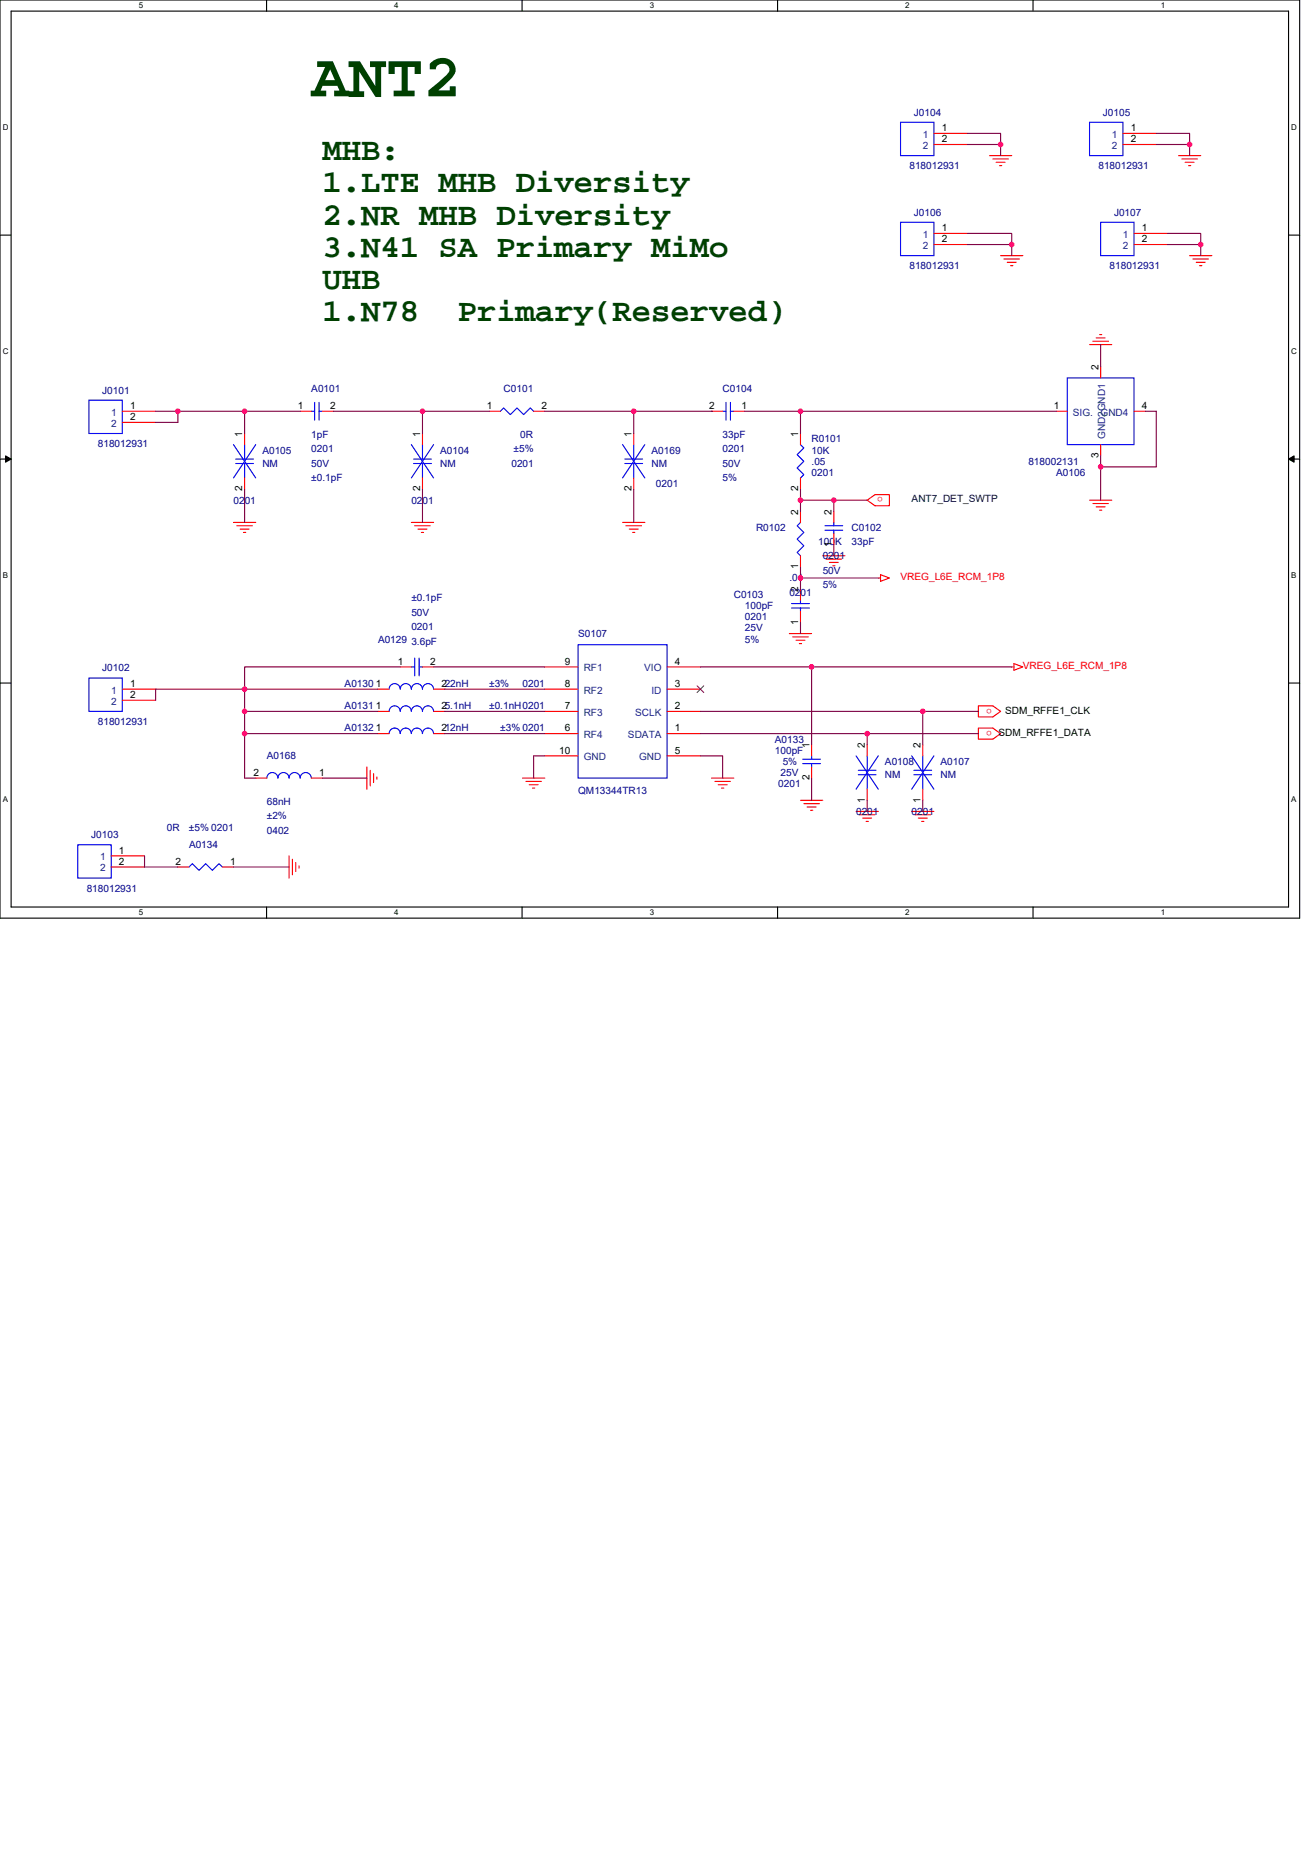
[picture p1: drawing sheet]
<svg xmlns="http://www.w3.org/2000/svg" width="210mm" height="297mm" viewBox="0 0 210 297" stroke-linecap="round" stroke-linejoin="round" font-family="sans-serif">
<path d="M0 0h207.8v146.9h-207.8zM1.8 1.8h204.3v143.3h-204.3z" fill="none" stroke="#000" stroke-width=".18"/>
<g fill="#fff">
<path d="M22.2 .2h.7v1.4h-.7z"/>
<path d="M22.2 145.3h.7v1.4h-.7z"/>
</g>
<path d="M42.6 0v1.8M42.6 145.1v1.8" fill="none" stroke="#000" stroke-width=".18"/>
<g fill="#fff">
<path d="M63.1 .2h.7v1.4h-.7z"/>
<path d="M63.1 145.3h.7v1.4h-.7z"/>
</g>
<path d="M83.5 0v1.8M83.5 145.1v1.8" fill="none" stroke="#000" stroke-width=".18"/>
<g fill="#fff">
<path d="M103.9 .2h.7v1.4h-.7z"/>
<path d="M103.9 145.3h.7v1.4h-.7z"/>
</g>
<path d="M124.4 0v1.8M124.4 145.1v1.8" fill="none" stroke="#000" stroke-width=".18"/>
<g fill="#fff">
<path d="M144.8 .2h.7v1.4h-.7z"/>
<path d="M144.8 145.3h.7v1.4h-.7z"/>
</g>
<path d="M165.2 0v1.8M165.2 145.1v1.8" fill="none" stroke="#000" stroke-width=".18"/>
<g fill="#fff">
<path d="M185.6 .2h.7v1.4h-.7z"/>
<path d="M185.6 145.3h.7v1.4h-.7z"/>
<path d="M.4 19.7h1v1.4h-1z"/>
<path d="M206.5 19.7h.9v1.4h-.9z"/>
<path d="M.4 55.5h1v1.4h-1z"/>
<path d="M206.5 55.5h.9v1.4h-.9z"/>
</g>
<path d="M0 37.6h1.8M206.1 37.6h1.7" fill="none" stroke="#000" stroke-width=".18"/>
<g fill="#fff">
<path d="M.4 91.3h.9v1.5h-.9z"/>
<path d="M206.5 91.3h.9v1.5h-.9z"/>
</g>
<path d="M0 73.4h1.8M206.1 73.4h1.7" fill="none" stroke="#000" stroke-width=".18"/>
<path d="M.9 72.9l.9 .5-.9 .5zM206.1 73.4l.9-.5v1z" fill="#000" stroke="#000" stroke-width=".16"/>
<g fill="#fff">
<path d="M.4 127.2h.9v1.4h-.9z"/>
<path d="M206.5 127.2h.9v1.4h-.9z"/>
</g>
<path d="M0 109.3h1.8M206.1 109.3h1.7" fill="none" stroke="#000" stroke-width=".18"/>
<g fill="none" stroke="#f00" stroke-width=".18">
<path d="M149.4 37.3h5.3M149.4 39.1h5.3M149.4 21.3h5.3M149.4 23.1h5.3M158.2 24.9h3.6M158.8 25.4h2.5M159.3 26h1.4M159.8 26.5h.4M179.6 21.3h5.3M179.6 23.1h5.3M181.4 37.3h5.3M181.4 39.1h5.3"/>
<path d="M188.5 24.9h3.5M189 25.4h2.5M189.5 26h1.5M190.1 26.5h.3M160 40.9h3.6M160.6 41.4h2.4M161.1 42h1.4M161.6 42.5h.4M174.2 55.1h3.6M174.8 54.6h2.5M175.3 54.1h1.4M175.8 53.5h.4"/>
<path d="M176 58.7v1.8M190.2 40.9h3.6M190.8 41.4h2.5M191.3 42h1.4M191.8 42.5h.4M19.6 65.8h5.3M19.6 67.6h5.3M39.1 69.3v1.8M39.1 76.5v1.7M48 65.8h1.8M51.6 65.8h1.7M67.6 69.3v1.8"/>
<path d="M67.6 76.5v1.7M78.2 65.8h1.8M85.3 65.8h1.8M101.3 69.3v1.8M101.3 76.5v1.7M113.8 65.8h1.8M117.3 65.8h1.8M128 69.3v1.8M128 76.5v1.7M168.9 65.8h1.8M176 71.1v1.8M181.4 65.8h1.7"/>
<path d="M37.3 83.6h3.6M37.9 84.1h2.5M38.4 84.6h1.4M38.9 85.2h.4M65.8 83.6h3.5M66.3 84.1h2.5M66.9 84.6h1.4M67.4 85.2h.3M99.6 83.6h3.5M100.1 84.1h2.5M100.6 84.6h1.5M101.2 85.2h.3"/>
<path d="M128 97.8v1.8M128 94.2v1.8M128 88.9v1.8M128 81.8v1.8M131.6 88.9h3.5M132.1 89.4h2.5M132.6 90h1.5M133.2 90.5h.3M133.3 85.3v1.8M133.3 81.8v1.8M138.7 80l1.2-.9h2.3v1.8h-2.3zM140.5 92.5h.3"/>
<path d="M140.8 91.9l1.4 .6-1.4 .5zM174.2 80h3.6M174.8 80.5h2.5M175.3 81.1h1.4M175.8 81.6h.4M19.6 110.2h5.3M19.6 112h5.3M60.5 113.8h1.7M60.5 117.3h1.7M60.5 110.2h1.7M64 106.7h1.8M67.6 106.7h1.7"/>
<path d="M69.3 113.8h1.8M69.3 117.3h1.8M69.3 110.2h1.8M87.1 117.3h5.4M87.1 113.8h5.4M87.1 110.2h5.4M87.1 106.7h5.4M106.7 117.3h5.3M106.7 113.8h5.3M106.7 106.7h5.3M106.7 110.2h5.3M126.2 101.3h3.6"/>
<path d="M126.8 101.9h2.5M127.3 102.4h1.4M127.8 102.9h.4M129.8 119.1v1.8M138.7 119.1v1.8M147.6 119.1v1.8M156.5 112.9h2.3l1.2 .9-1.2 .9h-2.3zM156.5 116.5h2.3l1.2 .8-1.2 .9h-2.3zM161.8 106.7h.4M162.2 106.1l1.4 .6-1.4 .5zM17.8 136.9h5.3M17.8 138.7h5.3"/>
<path d="M28.4 138.7h1.8M35.6 138.7h1.7M40.9 124.5h1.8M46.2 136.9v3.6M46.8 137.4v2.5M47.3 138v1.4M47.8 138.5v.4M49.8 124.5h1.8M58.7 122.7v3.5M59.2 123.2v2.5M59.7 123.7v1.5M60.3 124.3v.3"/>
<path d="M83.6 124.5h3.5M84.1 125h2.5M84.6 125.5h1.5M85.2 126.1h.3M87.1 120.9h5.4M106.7 120.9h5.3M113.8 124.5h3.5M114.3 125h2.5M114.9 125.5h1.4M115.4 126.1h.3M128 128h3.6M128.5 128.5h2.5"/>
<path d="M129.1 129.1h1.4M129.6 129.6h.4M129.8 122.7v1.8M136.9 129.8h3.6M137.4 130.3h2.5M138 130.9h1.4M138.5 131.4h.4M138.7 126.2v1.8M145.8 129.8h3.6M146.3 130.3h2.5M146.9 130.9h1.4M147.4 131.4h.4"/>
<path d="M147.6 126.2v1.8"/>
</g>
<g fill="none" stroke="#00f" stroke-width=".18">
<path d="M144 19.6h5.4v5.3h-5.4zM174.2 19.6h5.4v5.3h-5.4zM144 35.6h5.4v5.3h-5.4zM176 35.6h5.4v5.3h-5.4zM14.2 64h5.4v5.3h-5.4zM37.3 71.1l3.6 5.4M37.7 73.4h2.8M37.7 74.1h2.8M39.1 71.1v2.3M39.1 74.1v2.4M40.9 71.1l-3.6 5.4M49.8 65.8h.5"/>
<path d="M50.3 64.4v2.8M51 64.4v2.8M51 65.8h.6M65.8 71.1l3.5 5.4M66.1 73.4h2.9M66.1 74.1h2.9M67.6 71.1v2.3M67.6 74.1v2.4M69.3 71.1l-3.5 5.4M80 65.8l.5-.5 1.1 1 1.1-1 1 1 1.1-1 .5 .5M99.6 71.1l3.5 5.4M99.9 73.4h2.9"/>
<path d="M99.9 74.1h2.9M101.3 71.1v2.3M101.3 74.1v2.4M103.1 71.1l-3.5 5.4M115.6 65.8h.5M116.1 64.4v2.8M116.8 64.4v2.8M116.8 65.8h.5M128 71.1l.5 .6-1 1 1 1.1-1 1.1 1 1-.5 .6M170.7 60.5h10.7v10.6h-10.7zM126.6 97.3h2.8M126.6 96.5h2.8"/>
<path d="M128 97.3v.5M128 96v.5M128 83.6l-.5 .5 1 1.1-1 1 1 1.1-1 1.1 .5 .5M131.9 84.8h2.9M131.9 84.1h2.9M133.3 84.8v.5M133.3 83.6v.5M14.2 108.5h5.4v5.3h-5.4zM62.2 113.8a.89 .89 0 0 1 .9-.9 .89 .89 0 0 1 .9 .9 .89 .89 0 0 1 .9-.9 .89 .89 0 0 1 .9 .9 .89 .89 0 0 1 .9-.9 .89 .89 0 0 1 .9 .9 .89 .89 0 0 1 .8-.9 .89 .89 0 0 1 .9 .9M62.2 117.3a.89 .89 0 0 1 .9-.8 .89 .89 0 0 1 .9 .8 .89 .89 0 0 1 .9-.8 .89 .89 0 0 1 .9 .8 .89 .89 0 0 1 .9-.8 .89 .89 0 0 1 .9 .8 .89 .89 0 0 1 .8-.8 .89 .89 0 0 1 .9 .8M65.8 106.7h.5M66.3 105.3v2.8"/>
<path d="M67 105.3v2.8M67 106.7h.6M69.3 110.2a.89 .89 0 0 0-.9-.9 .89 .89 0 0 0-.8 .9 .89 .89 0 0 0-.9-.9 .89 .89 0 0 0-.9 .9 .89 .89 0 0 0-.9-.9 .89 .89 0 0 0-.9 .9 .89 .89 0 0 0-.9-.9 .89 .89 0 0 0-.9 .9M92.5 103.1h14.2v21.4h-14.2zM12.4 135.1h5.4v5.4h-5.4zM30.2 138.7l.6-.5 1 1 1.1-1 1.1 1 1-1 .6 .5M42.7 124.5a.89 .89 0 0 1 .9-.9 .89 .89 0 0 1 .9 .9 .89 .89 0 0 1 .8-.9 .89 .89 0 0 1 .9 .9 .89 .89 0 0 1 .9-.9 .89 .89 0 0 1 .9 .9 .89 .89 0 0 1 .9-.9 .89 .89 0 0 1 .9 .9M128.4 121.4h2.8M128.4 122.1h2.8M129.8 120.9v.5M129.8 122.1v.6M136.9 120.9l3.6 5.3"/>
<path d="M137.3 123.9h2.8M137.3 123.2h2.8M138.7 123.9v2.3M138.7 120.9v2.3M140.5 120.9l-3.6 5.3M145.8 120.9l3.6 5.3M146.2 123.9h2.8M146.2 123.2h2.8M147.6 123.9v2.3M147.6 120.9v2.3M149.4 120.9l-3.6 5.3"/>
</g>
<path d="M111.5 109.7l1.1 1.1M112.5 109.7l-1 1.1" fill="none" stroke="#804000" stroke-width=".16"/>
<g fill="none" stroke="#800040" stroke-width=".18">
<path d="M154.7 21.3h5.3v1.8M154.7 23.1h5.3M154.7 37.3h7.1v1.8M154.7 39.1h7.1M160 23.1v1.8M161.8 39.1v1.8M184.9 21.3h5.3v1.8h-5.3M186.7 37.3h5.3v1.8M186.7 39.1h5.3v1.8M190.2 23.1v1.8M176 55.1v3.6M24.9 65.8h3.5"/>
<path d="M28.4 65.8v1.8h-3.5M28.4 65.8h10.7M39.1 65.8v3.5M39.1 78.2v5.4M39.1 65.8h8.9M53.3 65.8h14.3v3.5M67.6 78.2v5.4M67.6 65.8h10.6M87.1 65.8h14.2M101.3 65.8v3.5M101.3 78.2v5.4M101.3 65.8h12.5"/>
<path d="M113.8 65.8h.1M119.1 65.8h8.9M128 65.8h40.9M128 78.2v1.8M128 65.8v3.5M176 72.9v1.8M176 74.7v5.3M183.1 65.8h1.8v8.9h-8.9M128 80h5.3M128 92.5h12.5M128 80v1.8M128 90.7v1.8"/>
<path d="M128 92.5v1.7M128 99.6v1.7M133.3 80h5.4M133.3 80v1.8M133.3 87.1v1.8M39.1 110.2h-14.2v1.8M39.1 113.8v3.5M39.1 117.3v7.2h1.8M39.1 110.2h21.4M39.1 110.2v3.6h21.4M39.1 117.3h21.4M64 106.7h-24.9v3.5"/>
<path d="M69.3 106.7h17.8M71.1 117.3h16M71.1 113.8h16M71.1 110.2h16M112 106.7h17.8M112 117.3h26.7M112 113.8h35.6M129.8 106.7h32M129.8 106.7v12.4M138.7 117.3h17.8M138.7 117.3v1.8M147.6 113.8h8.9"/>
<path d="M147.6 113.8v5.3M23.1 136.9v1.8h5.3M37.3 138.7h8.9M51.6 124.5h7.1M87.1 120.9h-1.8v3.6M112 120.9h3.6v3.6M129.8 124.5v3.5M138.7 128v1.8M147.6 128v1.8"/>
</g>
<g fill="#f0f" stroke="#f0f" stroke-width=".18">
<circle cx="67.6" cy="65.8" r=".35"/>
<circle cx="39.1" cy="65.8" r=".35"/>
<circle cx="28.4" cy="65.8" r=".35"/>
<circle cx="129.8" cy="106.7" r=".35"/>
<circle cx="133.3" cy="80" r=".35"/>
<circle cx="128" cy="80" r=".35"/>
<circle cx="128" cy="92.5" r=".35"/>
<circle cx="128" cy="65.8" r=".35"/>
<circle cx="147.6" cy="113.8" r=".35"/>
<circle cx="138.7" cy="117.3" r=".35"/>
<circle cx="39.1" cy="113.8" r=".35"/>
<circle cx="39.1" cy="110.2" r=".35"/>
<circle cx="160" cy="23.1" r=".35"/>
<circle cx="190.2" cy="23.1" r=".35"/>
<circle cx="161.8" cy="39.1" r=".35"/>
<circle cx="192" cy="39.1" r=".35"/>
<circle cx="39.1" cy="117.3" r=".35"/>
<circle cx="101.3" cy="65.8" r=".35"/>
<circle cx="176" cy="74.7" r=".35"/>
</g>
<text font-size="10" fill="#004000" x="49.8" y="15.4">ANT2</text>
<g font-size="5.2" fill="#004000">
<text x="51.6" y="25.6">MHB:</text>
<text x="51.6" y="30.8">1.LTE MHB Diversity</text>
<text x="51.6" y="35.9">2.NR MHB Diversity</text>
<text x="51.6" y="41.1">3.N41 SA Primary MiMo</text>
<text x="51.6" y="46.3">UHB</text>
<text x="51.6" y="51.4">1.N78</text>
<text x="73.2" y="51.4">Primary(Reserved)</text>
</g>
<g font-size="1.6" fill="#000080">
<text x="146.2" y="18.5">J0104</text>
<text x="176.4" y="18.5">J0105</text>
<text x="145.4" y="27">818012931</text>
<text x="175.7" y="27">818012931</text>
<text x="146.2" y="34.5">J0106</text>
<text x="178.2" y="34.5">J0107</text>
<text x="145.4" y="43">818012931</text>
<text x="177.4" y="43">818012931</text>
<text x="16.4" y="62.9">J0101</text>
<text x="49.8" y="62.8">A0101</text>
<text x="80.5" y="62.8">C0101</text>
<text x="115.6" y="62.8">C0104</text>
<text x="15.6" y="71.5">818012931</text>
<text x="49.8" y="70.1">1pF</text>
<text x="83.2" y="70.1">0R</text>
<text x="115.6" y="70.1">33pF</text>
<text x="129.8" y="70.8">R0101</text>
<text x="42" y="72.5">A0105</text>
<text x="42" y="74.7">NM</text>
<text x="49.8" y="72.4">0201</text>
<text x="49.8" y="74.7">50V</text>
<text x="49.8" y="77">±0.1pF</text>
<text x="70.4" y="72.5">A0104</text>
<text x="70.4" y="74.7">NM</text>
<text x="81.8" y="74.7">0201</text>
<text x="82.1" y="72.4">±5%</text>
<text x="104.2" y="72.5">A0169</text>
<text x="104.2" y="74.7">NM</text>
<text x="104.9" y="77.9">0201</text>
<text x="115.6" y="72.4">0201</text>
<text x="115.6" y="74.7">50V</text>
<text x="115.6" y="77">5%</text>
<text x="129.8" y="72.5">10K</text>
<text x="129.8" y="74.3">.05</text>
<text x="129.8" y="76.1">0201</text>
<text x="164.5" y="74.3">818002131</text>
<text x="168.9" y="76.1">A0106</text>
<text x="37.3" y="80.5">0201</text>
<text x="65.8" y="80.5">0201</text>
<text x="120.9" y="85">R0102</text>
<text x="130.9" y="87.1">100K</text>
<text x="131.6" y="89.4">0201</text>
<text x="136.2" y="85">C0102</text>
<text x="136.2" y="87.1">33pF</text>
<text x="117.3" y="95.7">C0103</text>
<text x="126.2" y="93">.01</text>
<text x="126.2" y="95.3">0201</text>
<text x="131.6" y="91.7">50V</text>
<text x="131.6" y="94.1">5%</text>
<text x="65.8" y="100.8">0201</text>
<text x="65.8" y="98.5">50V</text>
<text x="65.8" y="96.2">±0.1pF</text>
<text x="92.5" y="101.9">S0107</text>
<text x="119.1" y="97.4">100pF</text>
<text x="119.1" y="99.2">0201</text>
<text x="119.1" y="101">25V</text>
<text x="16.4" y="107.4">J0102</text>
<text x="60.5" y="102.8">A0129</text>
<text x="65.8" y="103.1">3.6pF</text>
<text x="119.1" y="102.8">5%</text>
<text x="55.1" y="113.4">A0131</text>
<text x="55.1" y="109.9">A0130</text>
<text x="78.2" y="109.9">±3%</text>
<text x="78.2" y="113.4">±0.1nH0201</text>
<text x="83.6" y="109.9">0201</text>
<text x="15.6" y="115.9">818012931</text>
<text x="55.1" y="117">A0132</text>
<text x="80" y="117">±3% 0201</text>
<text x="123.9" y="118.8">A0133</text>
<text x="42.7" y="121.4">A0168</text>
<text x="123.9" y="120.6">100pF</text>
<text x="124.5" y="125.9">0201</text>
<text x="124.8" y="124.1">25V</text>
<text x="125.2" y="122.3">5%</text>
<text x="141.5" y="122.3">A0108</text>
<text x="141.5" y="124.5">NM</text>
<text x="150.4" y="122.3">A0107</text>
<text x="150.4" y="124.5">NM</text>
<text x="42.7" y="128.7">68nH</text>
<text x="42.7" y="131">±2%</text>
<text x="92.5" y="127">QM13344TR13</text>
<text x="136.9" y="130.3">0201</text>
<text x="145.8" y="130.3">0201</text>
<text x="14.6" y="134.1">J0103</text>
<text x="26.7" y="133">0R</text>
<text x="30.2" y="133">±5% 0201</text>
<text x="30.2" y="135.7">A0134</text>
<text x="42.7" y="133.4">0402</text>
<text x="13.9" y="142.6">818012931</text>
</g>
<g font-size="1.6" fill="#004080">
<text x="147.6" y="22.1">1</text>
<text x="147.6" y="23.8">2</text>
<text x="177.8" y="22.1">1</text>
<text x="177.8" y="23.8">2</text>
<text x="147.6" y="38.1">1</text>
<text x="147.6" y="39.8">2</text>
<text x="179.6" y="38.1">1</text>
<text x="179.6" y="39.8">2</text>
<text x="17.8" y="66.5">1</text>
<text x="17.8" y="68.3">2</text>
<text x="171.6" y="66.5">SIG.</text>
<text x="176" y="66.5">GND4</text>
<text x="176.8" y="70.2" transform="rotate(-90 176.8 70.2)">GND2GND1</text>
<text x="93.3" y="107.4">RF1</text>
<text x="103" y="107.4">VIO</text>
<text x="17.8" y="111">1</text>
<text x="17.8" y="112.7">2</text>
<text x="93.3" y="111">RF2</text>
<text x="104.2" y="111">ID</text>
<text x="93.3" y="118.1">RF4</text>
<text x="93.3" y="114.5">RF3</text>
<text x="100.4" y="118.1">SDATA</text>
<text x="101.6" y="114.5">SCLK</text>
<text x="93.3" y="121.6">GND</text>
<text x="102.2" y="121.6">GND</text>
<text x="16" y="137.6">1</text>
<text x="16" y="139.4">2</text>
</g>
<g font-size="1.6">
<text x="150.6" y="21">1</text>
<text x="150.6" y="22.8">2</text>
<text x="180.8" y="21">1</text>
<text x="180.8" y="22.8">2</text>
<text x="150.6" y="37">1</text>
<text x="150.6" y="38.8">2</text>
<text x="182.6" y="37">1</text>
<text x="182.6" y="38.8">2</text>
<text x="175.7" y="59.2" transform="rotate(-90 175.7 59.2)">2</text>
<text x="20.8" y="65.4">1</text>
<text x="47.6" y="65.4">1</text>
<text x="52.8" y="65.4">2</text>
<text x="77.9" y="65.4">1</text>
<text x="86.6" y="65.4">2</text>
<text x="113.4" y="65.4">2</text>
<text x="118.6" y="65.4">1</text>
<text x="168.5" y="65.4">1</text>
<text x="182.6" y="65.4">4</text>
<text x="20.8" y="67.2">2</text>
<text x="38.8" y="69.9" transform="rotate(-90 38.8 69.9)">1</text>
<text x="67.2" y="69.9" transform="rotate(-90 67.2 69.9)">1</text>
<text x="101" y="69.9" transform="rotate(-90 101 69.9)">1</text>
<text x="127.7" y="69.9" transform="rotate(-90 127.7 69.9)">1</text>
<text x="175.7" y="73.3" transform="rotate(-90 175.7 73.3)">3</text>
<text x="38.8" y="78.6" transform="rotate(-90 38.8 78.6)">2</text>
<text x="67.2" y="78.6" transform="rotate(-90 67.2 78.6)">2</text>
<text x="101" y="78.6" transform="rotate(-90 101 78.6)">2</text>
<text x="127.7" y="82.3" transform="rotate(-90 127.7 82.3)">2</text>
<text x="127.7" y="78.6" transform="rotate(-90 127.7 78.6)">2</text>
<text x="133" y="82.3" transform="rotate(-90 133 82.3)">2</text>
<text x="133" y="87.5" transform="rotate(-90 133 87.5)">1</text>
<text x="127.7" y="94.8" transform="rotate(-90 127.7 94.8)">2</text>
<text x="127.7" y="91" transform="rotate(-90 127.7 91)">1</text>
<text x="127.7" y="99.9" transform="rotate(-90 127.7 99.9)">1</text>
<text x="63.6" y="106.3">1</text>
<text x="68.8" y="106.3">2</text>
<text x="90.3" y="106.3">9</text>
<text x="107.9" y="106.3">4</text>
<text x="20.8" y="109.9">1</text>
<text x="20.8" y="111.7">2</text>
<text x="60.1" y="113.4">1</text>
<text x="60.1" y="109.9">1</text>
<text x="70.6" y="113.4">25.1nH</text>
<text x="70.6" y="109.9">222nH</text>
<text x="90.3" y="113.4">7</text>
<text x="90.3" y="109.9">8</text>
<text x="107.9" y="113.4">2</text>
<text x="107.9" y="109.9">3</text>
<text x="60.1" y="117">1</text>
<text x="70.6" y="117">212nH</text>
<text x="90.3" y="117">6</text>
<text x="107.9" y="117">1</text>
<text x="129.4" y="119.7" transform="rotate(-90 129.4 119.7)">1</text>
<text x="138.3" y="119.7" transform="rotate(-90 138.3 119.7)">2</text>
<text x="147.2" y="119.7" transform="rotate(-90 147.2 119.7)">2</text>
<text x="159.7" y="117.7">SDM_RFFE1_DATA</text>
<text x="160.7" y="114.2">SDM_RFFE1_CLK</text>
<text x="40.5" y="124.1">2</text>
<text x="51" y="124.1">1</text>
<text x="89.4" y="120.5">10</text>
<text x="107.9" y="120.5">5</text>
<text x="129.4" y="124.8" transform="rotate(-90 129.4 124.8)">2</text>
<text x="138.3" y="128.4" transform="rotate(-90 138.3 128.4)">1</text>
<text x="147.2" y="128.4" transform="rotate(-90 147.2 128.4)">1</text>
<text x="19" y="136.5">1</text>
<text x="19" y="138.3">2</text>
<text x="28.1" y="138.3">2</text>
<text x="36.8" y="138.3">1</text>
</g>
<g font-size="1.6" fill="#f00">
<text x="141.2" y="79.6" transform="rotate(-180 141.2 79.6)">o</text>
<text x="144" y="92.8">VREG_L6E_RCM_1P8</text>
<text x="163.6" y="107">VREG_L6E_RCM_1P8</text>
<text x="158.6" y="113.3" transform="rotate(-180 158.6 113.3)">o</text>
<text x="158.6" y="116.9" transform="rotate(-180 158.6 116.9)">o</text>
</g>
<text font-size="1.6" fill="#000040" x="145.8" y="80.4">ANT7_DET_SWTP</text>
<g font-size="1.3">
<text x="22.2" y="1.3">5</text>
<text x="63.1" y="1.3">4</text>
<text x="103.9" y="1.3">3</text>
<text x="144.8" y="1.3">2</text>
<text x="185.6" y="1.3">1</text>
<text x=".4" y="20.8">D</text>
<text x="206.5" y="20.8">D</text>
<text x=".4" y="56.7">C</text>
<text x="206.5" y="56.7">C</text>
<text x=".4" y="92.5">B</text>
<text x="206.5" y="92.5">B</text>
<text x=".4" y="128.3">A</text>
<text x="206.5" y="128.3">A</text>
<text x="22.2" y="146.4">5</text>
<text x="63.1" y="146.4">4</text>
<text x="103.9" y="146.4">3</text>
<text x="144.8" y="146.4">2</text>
<text x="185.6" y="146.4">1</text>
</g>
</svg>
